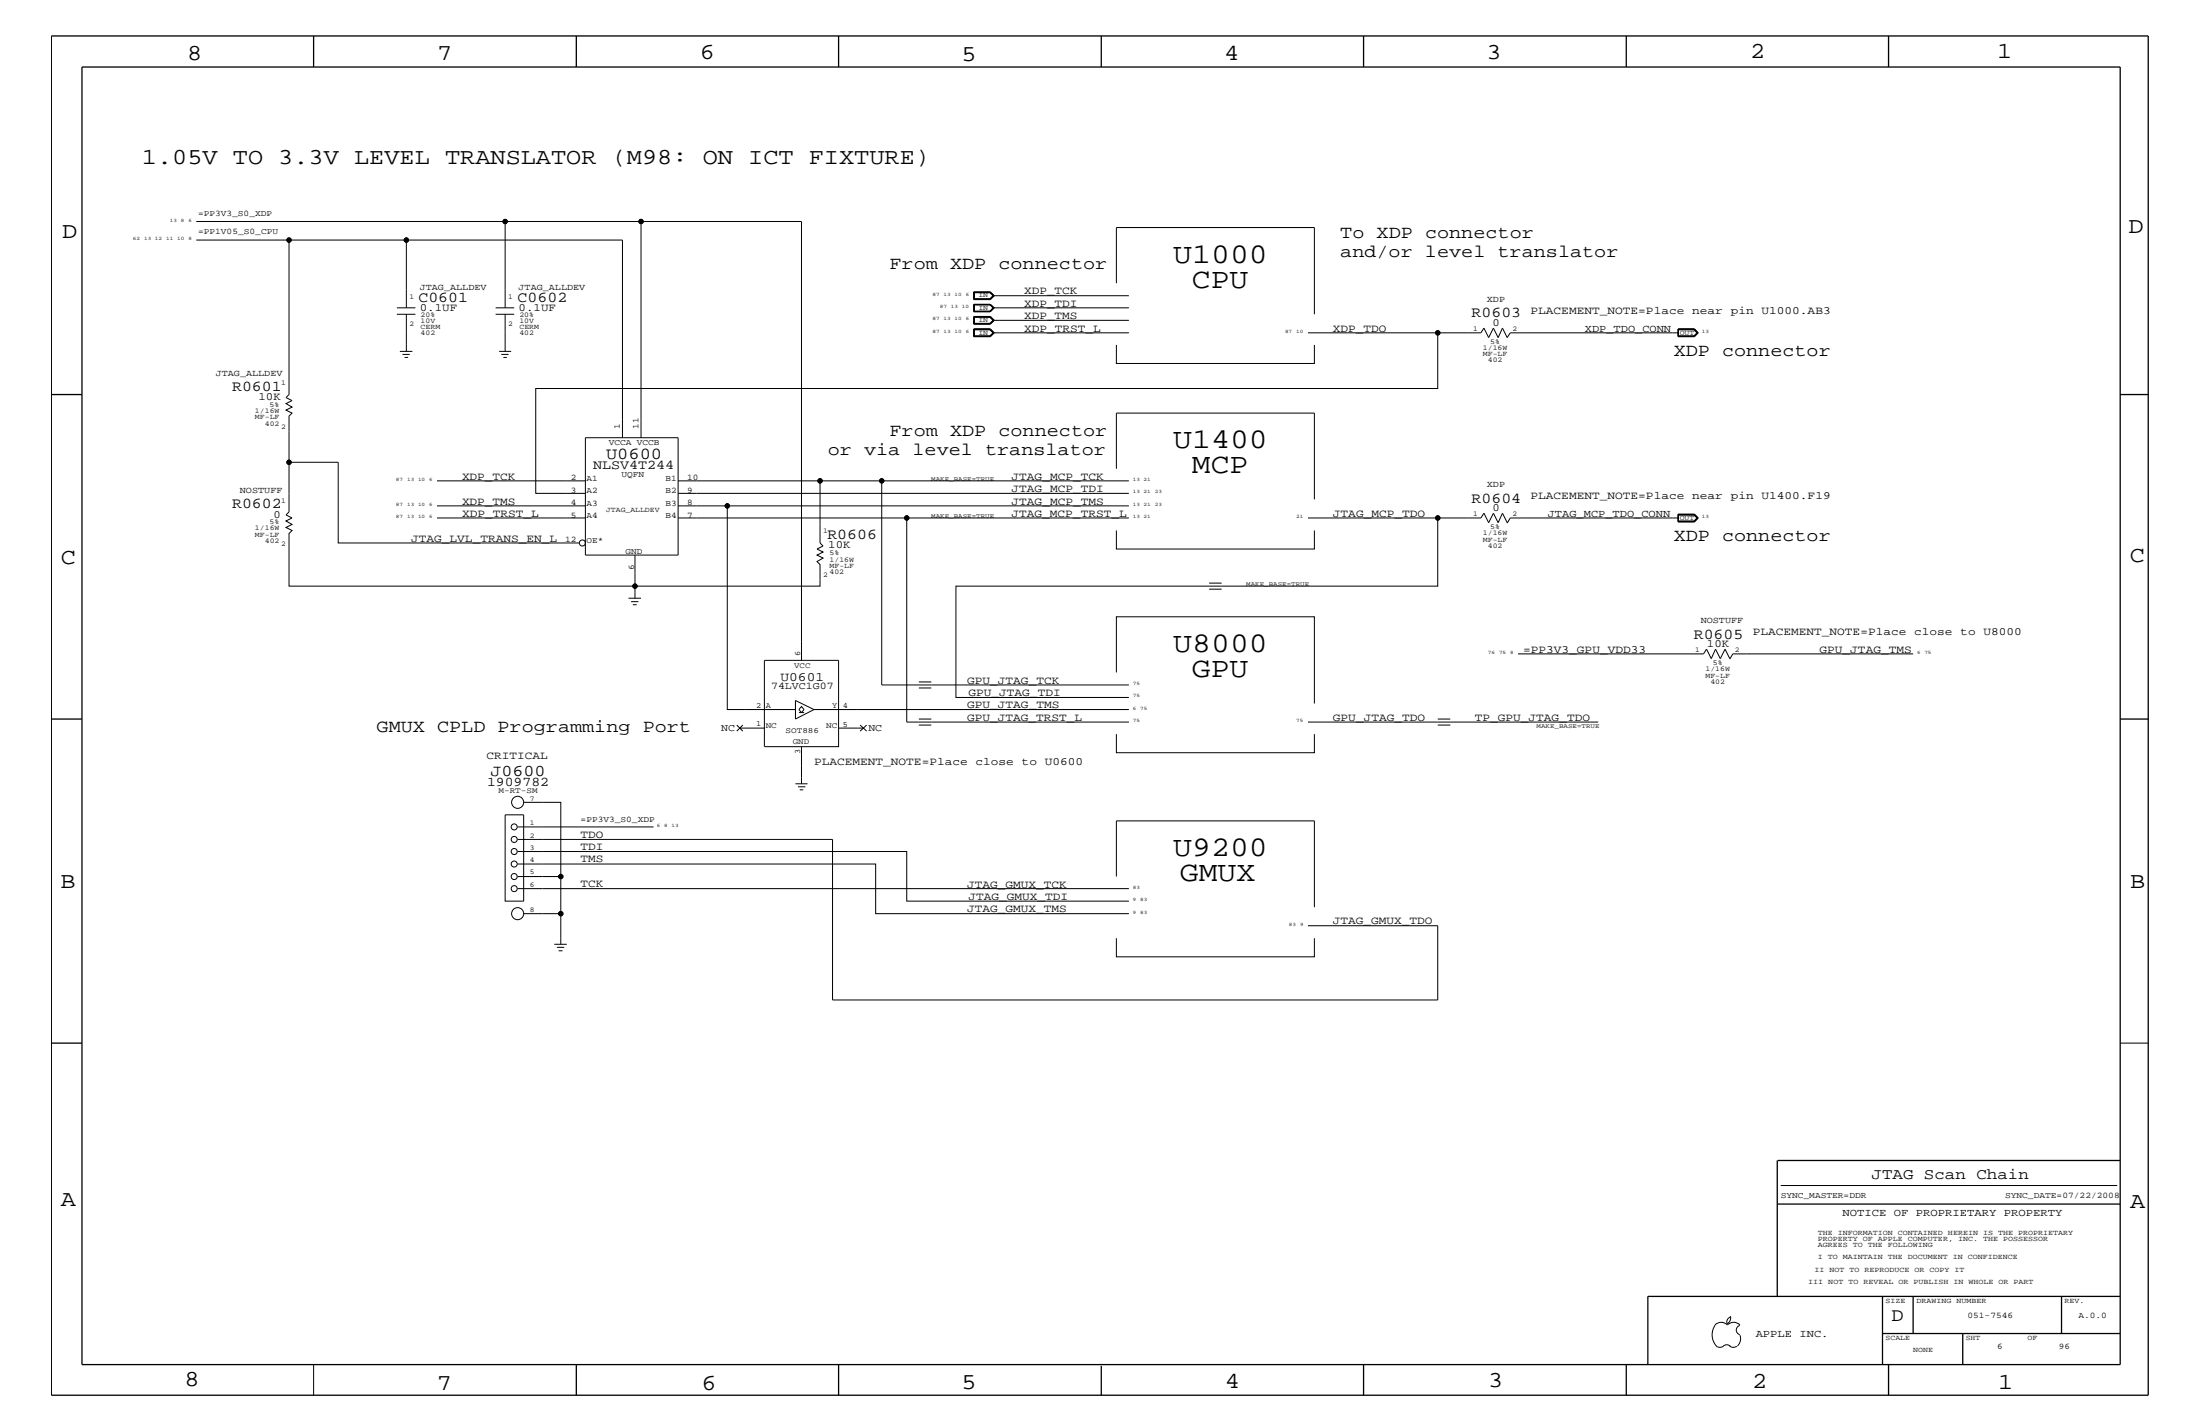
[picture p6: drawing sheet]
<svg xmlns="http://www.w3.org/2000/svg" width="432mm" height="279mm" viewBox="0 0 432 279" stroke-linecap="round" stroke-linejoin="round" font-family="sans-serif">
<g fill="none" stroke="#000" stroke-width=".2">
<path d="M38.5 43.5h60.6v16.9M38.5 47.1h41.3M56.7 47.1v30.3l-.6 .6 1.2 .6-1.2 .6 1.2 .7-1.2 .6 1.2 .6-.6 .5v9.1M99.1 43.5h26.7v42.4M125.8 43.5h31.5v86.1M191.1 57.3h3.3l.8 .7-.8 .8h-3.3zM191.1 59.7h3.3l.8 .7-.8 .8h-3.3zM191.2 59.7v1.5M191.2 59.8h3.1M191.3 57.4h3l.6 .6-.6 .6h-3zM191.3 59.8v1.3M194.3 57.3h-3.1v1.4h3.1"/>
<path d="M194.3 59.8l.7 .6-.7 .7M194.3 59.7l.8 .7-.8 .8M194.3 59.8l.6 .6M194.3 57.3l.7 .7-.7 .7M194.3 57.3l.8 .7-.8 .7M194.9 58h26.7M219.1 55.6v-11h38.9v17.1M77.9 61.7h3.6M77.9 60.4h3.6M78.5 68.9h2.4M79 69.5h1.4M79.4 70.1h.7"/>
<path d="M79.8 60.4v-13.3h42.4v38.8M79.8 61.7v7.2M97.3 61.7h3.6M97.3 60.4h3.6M98 68.9h2.3M98.4 69.5h1.4M98.8 70.1h.7M99.1 61.7v7.2M191.1 64.5h3.3l.8 .8-.8 .8h-3.3zM191.1 62.1h3.3l.8 .8-.8 .7h-3.3zM191.2 64.6h3.1l.7 .7-.7 .7M191.2 64.5v1.5h3.1"/>
<path d="M191.2 61.1h3.1M191.3 64.7h3l.6 .6-.6 .6h-3zM191.3 62.3h3l.6 .6-.6 .5h-3zM194.3 64.5l.8 .8-.8 .7M194.3 62.2h-3.1v1.3h3.1M194.3 62.2l.7 .7-.7 .6M194.3 62.2l.8 .7-.8 .6M194.9 65.3h26.7M194.9 60.4h26.7M194.9 62.9h26.7M194.9 60.4l-.6 .7M219.1 67.7v3.6h38.9v-3.6"/>
<path d="M256.7 65.3h25.5M329.4 64.5h3.2l.7 .8-.7 .8h-3.2zM329.4 65.3h-33l-.6 .9-.9-1.8-.9 1.8-.9-1.8-.9 1.8-.9-1.8-.6 .9h-8.5v10.9h-177v20.6h9.7M329.4 64.7h3.1l.6 .6-.6 .6h-3.1M329.4 66v-1.4h3.1l.7 .7-.7 .7M332.6 64.5l.6 .8-.6 .7h-3.2M85.8 99.3h29.1M85.8 94.3h29.1M114.9 85.9h18.2v23h-18.2zM133.1 99.3h88.5M133.1 96.8h88.5M133.1 94.3h27.9"/>
<path d="M142.7 99.3v39.9h13.4M173.1 94.3v40.1h48.5M219.1 92v-10.9h38.9v16.9M221.6 94.3h-60.6v12.2l.5 .6-1.1 .6 1.1 .6-1.1 .6 1.1 .6-1.1 .7 .6 .6v4.2h-36.4v2.4M85.8 101.6h29.1M113.6 106.5h-47.2v-15.8h-9.7v9.7l-.6 .6 1.2 .6-1.2 .6 1.2 .7-1.2 .6 1.2 .6-.6 .6v10.3h67.9v-6.1M123.4 117.4h2.4M123.9 118.1h1.4M124.2 118.6h.8M133.1 101.6h44.9M219.1 104.1v3.6h38.9v-3.6M221.6 101.6h-43.6v40.1h43.6"/>
<path d="M237.3 115.6h2.5M237.3 114.4h2.5M256.7 101.6h34l.6-.9 .9 1.9 .9-1.9 .9 1.9 .9-1.9 .9 1.9M282.2 101.6v13.4h-94.6v21.8h34M329.4 100.9h3.2l.7 .7-.7 .8h-3.2zM329.4 101h3.2l.6 .6-.6 .8M329.4 101.6h-33l-.6 1M329.4 101h3.1l.7 .6-.7 .7h-3.1zM332.5 101l.6 .6-.6 .6h-3.1M150 129.6h14.6v16.9h-14.6zM156.8 139.8h1M157.3 138.6l.5 .6-.5 .6-.5-.6z"/>
<path d="M159.8 139.2l-3.7 1.9v-3.7l3.7 1.8h61.8M180.3 135h2.5M180.3 133.8h2.5M219.1 131.9v-10.9h38.9v17M297.9 128.3h36.4l.6-.9 1 1.8 .8-1.8 1 1.8 .9-1.8 .9 1.8M375.5 128.3h-35.4l-.6 1M99.1 159.9h3.7v16.9h-3.7zM102.8 157.4h7.3v14.6h-8.5M144.6 142.3l1.2 1.2M145.2 142.9h4.8M145.8 142.3l-1.2 1.2M156.1 153.8h2.4"/>
<path d="M156.6 154.4h1.5M157 155h.6M157.3 146.5v7.3M164.6 142.9h4.8M168.8 142.3l1.3 1.2M170.1 142.3l-1.3 1.2M180.3 142.3h2.5M180.3 141.1h2.5M219.1 144v3.7h38.9v-3.7M256.7 141.7h57M282.2 142.3h2.4M282.2 141.1h2.4"/>
<path d="M101.6 169.5h70.3v9.8h49.7M101.6 167.1h76.4v9.7h43.6M101.6 174.4h120M101.6 162.2h26.7M101.6 164.7h61.8v31.5h118.8v-14.6h-25.5M102.8 179.3h7.3v6M110.1 172v7.3M219.1 172v-10.9h38.9v16.9M108.8 185.3h2.5M109.3 185.9h1.4M109.6 186.5h.8M219.1 184.1v3.6h38.9v-3.6"/>
<path d="M416.1 204.7h5.5M349.5 232.6h66M336.6 260a1.69 1.69 0 0 1 2.4 0 1.72 1.72 0 0 1 2.5 0M339.6 258.3l.1 .3a1.27 1.27 0 0 1-.7 1.1M339.6 258.4a.99 .99 0 0 0-.6 1.4M61.6 267.7v6.1M336.6 260a3.3 3.3 0 0 0 .3 4.1M336.9 264.1l.7 .3 .7-.3M338.2 264.1l.7-.3 .7 .3M339.5 264.1l.7 .3 .7-.3M341.5 260.1a.93 .93 0 0 0-.7 .9 .93 .93 0 0 0 .7 .9M341.5 262l.1 .7a1.99 1.99 0 0 1-.6 1.4"/>
<circle cx="56.7" cy="47.1" r=".42"/>
<circle cx="79.8" cy="47.1" r=".42"/>
<circle cx="99.1" cy="43.5" r=".42"/>
<circle cx="125.8" cy="43.5" r=".42"/>
<circle cx="282.2" cy="65.3" r=".42"/>
<circle cx="56.7" cy="90.7" r=".42"/>
<circle cx="142.7" cy="99.3" r=".42"/>
<circle cx="161" cy="94.3" r=".42"/>
<circle cx="173.1" cy="94.3" r=".42"/>
<circle cx="114.3" cy="106.5" r=".59"/>
<circle cx="124.6" cy="115" r=".42"/>
<circle cx="178" cy="101.6" r=".42"/>
<circle cx="282.2" cy="101.6" r=".42"/>
<circle cx="101.6" cy="157.4" r="1.19"/>
<circle cx="100.9" cy="167.1" r=".59"/>
<circle cx="100.9" cy="172" r=".59"/>
<circle cx="100.9" cy="164.7" r=".59"/>
<circle cx="100.9" cy="162.2" r=".59"/>
<circle cx="100.9" cy="169.5" r=".59"/>
<circle cx="100.9" cy="174.4" r=".59"/>
<circle cx="101.6" cy="179.3" r="1.19"/>
<circle cx="110.1" cy="172" r=".42"/>
<circle cx="110.1" cy="179.3" r=".42"/>
</g>
<g fill="none" stroke="#000" stroke-width=".25">
<path d="M10.1 7.1h411.5v266.7h-411.5zM16.1 13.2h400v254.5h-400zM61.6 7.1v6.1M113.1 7.1v6.1M164.6 7.1v6.1M216.2 7.1v6.1M267.6 7.1v6.1M319.2 7.1v6.1M370.7 7.1v6.1M10.1 77.4h6M416.1 77.4h5.5M10.1 141.1h6"/>
<path d="M416.1 141.1h5.5M10.1 204.7h6M348.8 236.2h67.3M348.8 227.7v26.7M348.9 227.7h67.2M369.5 254.4v13.3M375.5 254.4v7.2M404.6 254.4v7.2M416.1 254.4h-92.7v13.3M113.1 267.7v6.1M164.6 267.7v6.1M216.2 268v5.8"/>
<path d="M267.6 267.7v6.1M319.2 267.7v6.1M369.5 261.6h46.6M370.7 267.7v6.1M385.2 261.6v6.1"/>
</g>
<g fill="#000">
<circle cx="56.7" cy="47.1" r=".42"/>
<circle cx="79.8" cy="47.1" r=".42"/>
<circle cx="99.1" cy="43.5" r=".42"/>
<circle cx="125.8" cy="43.5" r=".42"/>
<circle cx="282.2" cy="65.3" r=".42"/>
<circle cx="56.7" cy="90.7" r=".42"/>
<circle cx="142.7" cy="99.3" r=".42"/>
<circle cx="161" cy="94.3" r=".42"/>
<circle cx="173.1" cy="94.3" r=".42"/>
<circle cx="124.6" cy="115" r=".42"/>
<circle cx="178" cy="101.6" r=".42"/>
<circle cx="282.2" cy="101.6" r=".42"/>
<circle cx="110.1" cy="172" r=".42"/>
<circle cx="110.1" cy="179.3" r=".42"/>
</g>
<g font-size="5.6">
<text x="230.3" y="51.6">U1000</text>
<text x="233.9" y="56.4">CPU</text>
<text x="230.3" y="88">U1400</text>
<text x="233.9" y="92.8">MCP</text>
<text x="230.3" y="128">U8000</text>
<text x="233.9" y="132.8">GPU</text>
<text x="230.3" y="168">U9200</text>
<text x="231.6" y="172.8">GMUX</text>
</g>
<g font-size="4.5">
<text x="36.7" y="11.7">8</text>
<text x="85.8" y="11.7">7</text>
<text x="137.3" y="11.5">6</text>
<text x="240.3" y="11.7">4</text>
<text x="291.8" y="11.5">3</text>
<text x="343.5" y="11.5">2</text>
<text x="392" y="11.5">1</text>
<text x="188.7" y="12.1">5</text>
<text x="27.9" y="32.2">1.05V TO 3.3V LEVEL TRANSLATOR (M98: ON ICT FIXTURE)</text>
<text x="12.2" y="46.8">D</text>
<text x="417.7" y="45.7">D</text>
<text x="11.9" y="110.6">C</text>
<text x="418" y="110.3">C</text>
<text x="11.9" y="174.3">B</text>
<text x="418.1" y="174.2">B</text>
<text x="11.9" y="236.7">A</text>
<text x="418.1" y="237.1">A</text>
<text x="36.2" y="271.9">8</text>
<text x="85.8" y="272.7">7</text>
<text x="137.7" y="272.7">6</text>
<text x="188.7" y="272.5">5</text>
<text x="240.4" y="272.3">4</text>
<text x="292.1" y="272.2">3</text>
<text x="343.9" y="272.3">2</text>
<text x="392.2" y="272.6">1</text>
</g>
<text font-size="3.7" x="371.3" y="259.3">D</text>
<g font-size="3.6">
<text x="263.1" y="46.8">To XDP connector</text>
<text x="174.6" y="52.8">From XDP connector</text>
<text x="263.1" y="50.4">and/or level translator</text>
<text x="328.5" y="69.8">XDP connector</text>
<text x="162.5" y="89.2">or via level translator</text>
<text x="174.6" y="85.5">From XDP connector</text>
<text x="328.5" y="106.1">XDP connector</text>
<text x="73.9" y="143.7">GMUX CPLD Programming Port</text>
</g>
<text font-size="3.3" x="119" y="90">U0600</text>
<text font-size="3.2" x="96.3" y="152.2">J0600</text>
<g font-size="3">
<text x="82.1" y="59.2">C0601</text>
<text x="101.6" y="59.2">C0602</text>
<text x="288.8" y="62.3">R0603</text>
<text x="45.6" y="76.7">R0601</text>
<text x="45.6" y="99.7">R0602</text>
<text x="288.8" y="98.7">R0604</text>
<text x="162.4" y="105.8">R0606</text>
<text x="332.4" y="125.3">R0605</text>
<text x="367.3" y="231.3">JTAG Scan Chain</text>
</g>
<g font-size="2.6">
<text x="116.4" y="92.1">NLSV4T244</text>
<text x="95.6" y="154.1">1909782</text>
</g>
<text font-size="2.5" x="153.2" y="133.5">U0601</text>
<g font-size="2.2">
<text x="201" y="57.8">XDP_TCK</text>
<text x="82.4" y="61.1">0.1UF</text>
<text x="101.8" y="61.1">0.1UF</text>
<text x="201" y="65.1">XDP_TRST_L</text>
<text x="201" y="62.6">XDP_TMS</text>
<text x="201" y="60.2">XDP_TDI</text>
<text x="261.6" y="65.1">XDP_TDO</text>
<text x="292.9" y="64">0</text>
<text x="300.4" y="61.7">PLACEMENT_NOTE=Place near pin U1000.AB3</text>
<text x="50.7" y="78.5">10K</text>
<text x="90.7" y="94.2">XDP_TCK</text>
<text x="198.5" y="94.2">JTAG_MCP_TCK</text>
<text x="53.7" y="101.5">0</text>
<text x="90.7" y="99">XDP_TMS</text>
<text x="90.7" y="101.4">XDP_TRST_L</text>
<text x="198.5" y="101.4">JTAG_MCP_TRST_L</text>
<text x="198.5" y="96.5">JTAG_MCP_TDI</text>
<text x="198.5" y="99">JTAG_MCP_TMS</text>
<text x="261.6" y="101.4">JTAG_MCP_TDO</text>
<text x="292.9" y="100.4">0</text>
<text x="300.4" y="98">PLACEMENT_NOTE=Place near pin U1400.F19</text>
<text x="80.7" y="106.3">JTAG_LVL_TRANS_EN_L</text>
<text x="162.6" y="107.6">10K</text>
<text x="344" y="124.7">PLACEMENT_NOTE=Place close to U8000</text>
<text x="299" y="128.2">=PP3V3_GPU_VDD33</text>
<text x="335" y="127">10K</text>
<text x="357.1" y="128">GPU_JTAG_TMS</text>
<text x="189.8" y="134.1">GPU_JTAG_TCK</text>
<text x="190.1" y="136.6">GPU_JTAG_TDI</text>
<text x="189.8" y="141.4">GPU_JTAG_TRST_L</text>
<text x="189.8" y="139">GPU_JTAG_TMS</text>
<text x="261.6" y="141.4">GPU_JTAG_TDO</text>
<text x="289.5" y="141.4">TP_GPU_JTAG_TDO</text>
<text x="95.5" y="149">CRITICAL</text>
<text x="159.8" y="150.1">PLACEMENT_NOTE=Place close to U0600</text>
<text x="114" y="164.4">TDO</text>
<text x="114" y="166.7">TDI</text>
<text x="114" y="169.2">TMS</text>
<text x="114" y="174">TCK</text>
<text x="189.8" y="174.2">JTAG_GMUX_TCK</text>
<text x="189.8" y="179">JTAG_GMUX_TMS</text>
<text x="190.1" y="176.6">JTAG_GMUX_TDI</text>
<text x="261.6" y="181.4">JTAG_GMUX_TDO</text>
</g>
<g font-size="2.1">
<text x="311.1" y="65.1">XDP_TDO_CONN</text>
<text x="303.8" y="101.4">JTAG_MCP_TDO_CONN</text>
<text x="361.6" y="238.6">NOTICE OF PROPRIETARY PROPERTY</text>
<text x="344.6" y="262.2">APPLE INC.</text>
</g>
<g font-size="2">
<text x="151.3" y="135.2">74LVC1G07</text>
<text x="141.6" y="143.5">NC</text>
<text x="170.4" y="143.5">NC</text>
</g>
<g font-size="1.8">
<text x="82.4" y="56.8">JTAG_ALLDEV</text>
<text x="101.8" y="56.8">JTAG_ALLDEV</text>
<text x="291.8" y="59.2">XDP</text>
<text x="42.3" y="73.8">JTAG_ALLDEV</text>
<text x="291.8" y="95.6">XDP</text>
<text x="47.1" y="96.8">NOSTUFF</text>
<text x="333.8" y="122.3">NOSTUFF</text>
</g>
<g font-size="1.7">
<text x="38.9" y="46">=PP1V05_S0_CPU</text>
<text x="38.9" y="42.4">=PP3V3_S0_XDP</text>
<text x="119.5" y="87.3">VCCA VCCB</text>
<text x="121.7" y="84.1" transform="rotate(-90 121.7 84.1)">1</text>
<text x="125.3" y="84.1" transform="rotate(-90 125.3 84.1)">11</text>
<text x="112" y="94.3">2</text>
<text x="115.1" y="94.3">A1</text>
<text x="122" y="93.5">UQFN</text>
<text x="130.6" y="94.3">B1</text>
<text x="134.9" y="94.3">10</text>
<text x="112" y="96.7">3</text>
<text x="112" y="99.1">4</text>
<text x="112" y="101.5">5</text>
<text x="115.1" y="101.6">A4</text>
<text x="115.1" y="99.3">A3</text>
<text x="115.1" y="96.8">A2</text>
<text x="130.6" y="96.8">B2</text>
<text x="130.6" y="99.3">B3</text>
<text x="130.6" y="101.6">B4</text>
<text x="134.9" y="96.7">9</text>
<text x="134.9" y="99.1">8</text>
<text x="134.9" y="101.5">7</text>
<text x="110.9" y="106.4">12</text>
<text x="115.1" y="106.5">OE*</text>
<text x="122.8" y="108.7">GND</text>
<text x="124.5" y="111.9" transform="rotate(-90 124.5 111.9)">6</text>
<text x="114" y="161.2">=PP3V3_S0_XDP</text>
<text x="349.5" y="235">SYNC_MASTER=DDR</text>
<text x="393.5" y="235">SYNC_DATE=07/22/2008</text>
<text x="386.2" y="258.7">051-7546</text>
<text x="407.9" y="258.7">A.0.0</text>
<text x="392" y="264.7">6</text>
<text x="404.1" y="264.7">96</text>
</g>
<g font-size="1.6">
<text x="155.9" y="131.1">VCC</text>
<text x="157.1" y="128.7" transform="rotate(-90 157.1 128.7)">6</text>
<text x="148.4" y="138.9">2</text>
<text x="148.4" y="142.5">1</text>
<text x="150.3" y="142.9">NC</text>
<text x="150.3" y="139">A</text>
<text x="154.2" y="143.8">SOT886</text>
<text x="162.1" y="142.9">NC</text>
<text x="163.3" y="139">Y</text>
<text x="165.4" y="142.6">5</text>
<text x="165.4" y="139">4</text>
<text x="155.6" y="145.9">GND</text>
<text x="157.1" y="148" transform="rotate(-90 157.1 148)">3</text>
<text x="97.8" y="155.6">M-RT-SM</text>
</g>
<g font-size="1.4">
<text x="80.3" y="58.6">1</text>
<text x="99.7" y="58.6">1</text>
<text x="192" y="58.4">IN</text>
<text x="80.3" y="64">2</text>
<text x="82.5" y="64.5">CERM</text>
<text x="82.5" y="63.4">10V</text>
<text x="82.5" y="65.7">402</text>
<text x="82.5" y="62.3">20%</text>
<text x="99.7" y="64">2</text>
<text x="101.9" y="62.3">20%</text>
<text x="101.9" y="63.4">10V</text>
<text x="101.9" y="64.5">CERM</text>
<text x="101.9" y="65.7">402</text>
<text x="192" y="65.6">IN</text>
<text x="192" y="63.2">IN</text>
<text x="192" y="60.8">IN</text>
<text x="289.1" y="64.9">1</text>
<text x="296.8" y="64.9">2</text>
<text x="329.7" y="65.6">OUT</text>
<text x="291" y="69.9">MF-LF</text>
<text x="291" y="68.7">1/16W</text>
<text x="292" y="71.1">402</text>
<text x="292.5" y="67.5">5%</text>
<text x="55.2" y="75.6">1</text>
<text x="50" y="81.1">1/16W</text>
<text x="50" y="82.2">MF-LF</text>
<text x="52" y="83.5">402</text>
<text x="52.9" y="79.9">5%</text>
<text x="55.2" y="84.1">2</text>
<text x="55.2" y="98.7">1</text>
<text x="119" y="100.4">JTAG_ALLDEV</text>
<text x="289.1" y="101.3">1</text>
<text x="296.8" y="101.3">2</text>
<text x="50" y="104.1">1/16W</text>
<text x="50" y="105.3">MF-LF</text>
<text x="52" y="106.5">402</text>
<text x="52.9" y="102.9">5%</text>
<text x="55.2" y="107.1">2</text>
<text x="161.5" y="104.7">1</text>
<text x="291" y="105">1/16W</text>
<text x="291" y="106.3">MF-LF</text>
<text x="292" y="107.5">402</text>
<text x="292.5" y="103.8">5%</text>
<text x="329.7" y="102.1">OUT</text>
<text x="161.5" y="113.1">2</text>
<text x="162.8" y="108.9">5%</text>
<text x="162.8" y="110.2">1/16W</text>
<text x="162.8" y="111.4">MF-LF</text>
<text x="162.8" y="112.6">402</text>
<text x="332.7" y="128">1</text>
<text x="334.7" y="131.7">1/16W</text>
<text x="336.2" y="130.5">5%</text>
<text x="340.5" y="128">2</text>
<text x="334.7" y="133">MF-LF</text>
<text x="335.7" y="134.1">402</text>
<text x="104" y="157.1">7</text>
<text x="104" y="161.9">1</text>
<text x="104" y="164.4">2</text>
<text x="104" y="166.7">3</text>
<text x="104" y="169.2">4</text>
<text x="104" y="171.6">5</text>
<text x="104" y="178.8">8</text>
<text x="104" y="174">6</text>
<text x="356.8" y="242.3">THE INFORMATION CONTAINED HEREIN IS THE PROPRIETARY</text>
<text x="356.8" y="243.5">PROPERTY OF APPLE COMPUTER, INC. THE POSSESSOR</text>
<text x="356.8" y="244.7">AGREES TO THE FOLLOWING</text>
<text x="354.9" y="252">III NOT TO REVEAL OR PUBLISH IN WHOLE OR PART</text>
<text x="356.1" y="249.5">II NOT TO REPRODUCE OR COPY IT</text>
<text x="356.8" y="247.1">I TO MAINTAIN THE DOCUMENT IN CONFIDENCE</text>
<text x="370.1" y="255.6">SIZE</text>
<text x="376.2" y="255.6">DRAWING NUMBER</text>
<text x="405.2" y="255.6">REV.</text>
<text x="370.1" y="262.9">SCALE</text>
<text x="385.8" y="262.9">SHT</text>
<text x="397.9" y="262.9">OF</text>
<text x="375.5" y="265.3">NONE</text>
</g>
<g font-size="1.3">
<text x="182.8" y="94.3">MAKE_BASE=TRUE</text>
<text x="182.8" y="101.6">MAKE_BASE=TRUE</text>
<text x="244.6" y="115">MAKE_BASE=TRUE</text>
<text x="301.6" y="142.9">MAKE_BASE=TRUE</text>
</g>
<g font-size="1">
<text x="26.1" y="47.1">62</text>
<text x="28.3" y="47.1">13 12</text>
<text x="32.6" y="47.1">11</text>
<text x="33.4" y="43.5">13 8</text>
<text x="34.8" y="47.1">10</text>
<text x="37" y="43.5">6</text>
<text x="37" y="47.1">8</text>
<text x="183" y="58">87 13</text>
<text x="187.4" y="58">10</text>
<text x="189.6" y="58">6</text>
<text x="183" y="65.3">87 13</text>
<text x="183" y="62.9">87 13</text>
<text x="184.5" y="60.4">87 13</text>
<text x="187.4" y="65.3">10</text>
<text x="187.4" y="62.9">10</text>
<text x="188.8" y="60.4">10</text>
<text x="189.6" y="65.3">6</text>
<text x="189.6" y="62.9">6</text>
<text x="252.2" y="65.3">87</text>
<text x="254.4" y="65.3">10</text>
<text x="334" y="65.3">13</text>
<text x="77.7" y="94.3">87</text>
<text x="79.9" y="94.3">13 10</text>
<text x="84.2" y="94.3">6</text>
<text x="222.3" y="94.3">13 21</text>
<text x="77.7" y="99.3">87</text>
<text x="77.7" y="101.6">87</text>
<text x="79.9" y="99.3">13 10</text>
<text x="79.9" y="101.6">13 10</text>
<text x="84.2" y="99.3">6</text>
<text x="84.2" y="101.6">6</text>
<text x="222.3" y="101.6">13 21</text>
<text x="222.3" y="96.8">13 21</text>
<text x="222.3" y="99.3">13 21</text>
<text x="226.7" y="99.3">23</text>
<text x="226.7" y="96.8">23</text>
<text x="254.4" y="101.6">21</text>
<text x="334" y="101.6">13</text>
<text x="292" y="128.3">76</text>
<text x="294.2" y="128.3">75</text>
<text x="296.4" y="128.3">8</text>
<text x="376.3" y="128.3">6</text>
<text x="377.7" y="128.3">75</text>
<text x="222.3" y="134.4">75</text>
<text x="222.3" y="136.8">75</text>
<text x="222.3" y="139.2">6</text>
<text x="222.3" y="141.7">75</text>
<text x="223.8" y="139.2">75</text>
<text x="254.4" y="141.7">75</text>
<text x="128.9" y="162.2">6</text>
<text x="130.4" y="162.2">8</text>
<text x="131.8" y="162.2">13</text>
<text x="222.3" y="179.3">9</text>
<text x="222.3" y="176.8">9</text>
<text x="222.3" y="174.4">83</text>
<text x="223.8" y="179.3">83</text>
<text x="223.8" y="176.8">83</text>
<text x="253" y="181.6">83</text>
<text x="255.2" y="181.6">9</text>
</g>
</svg>
